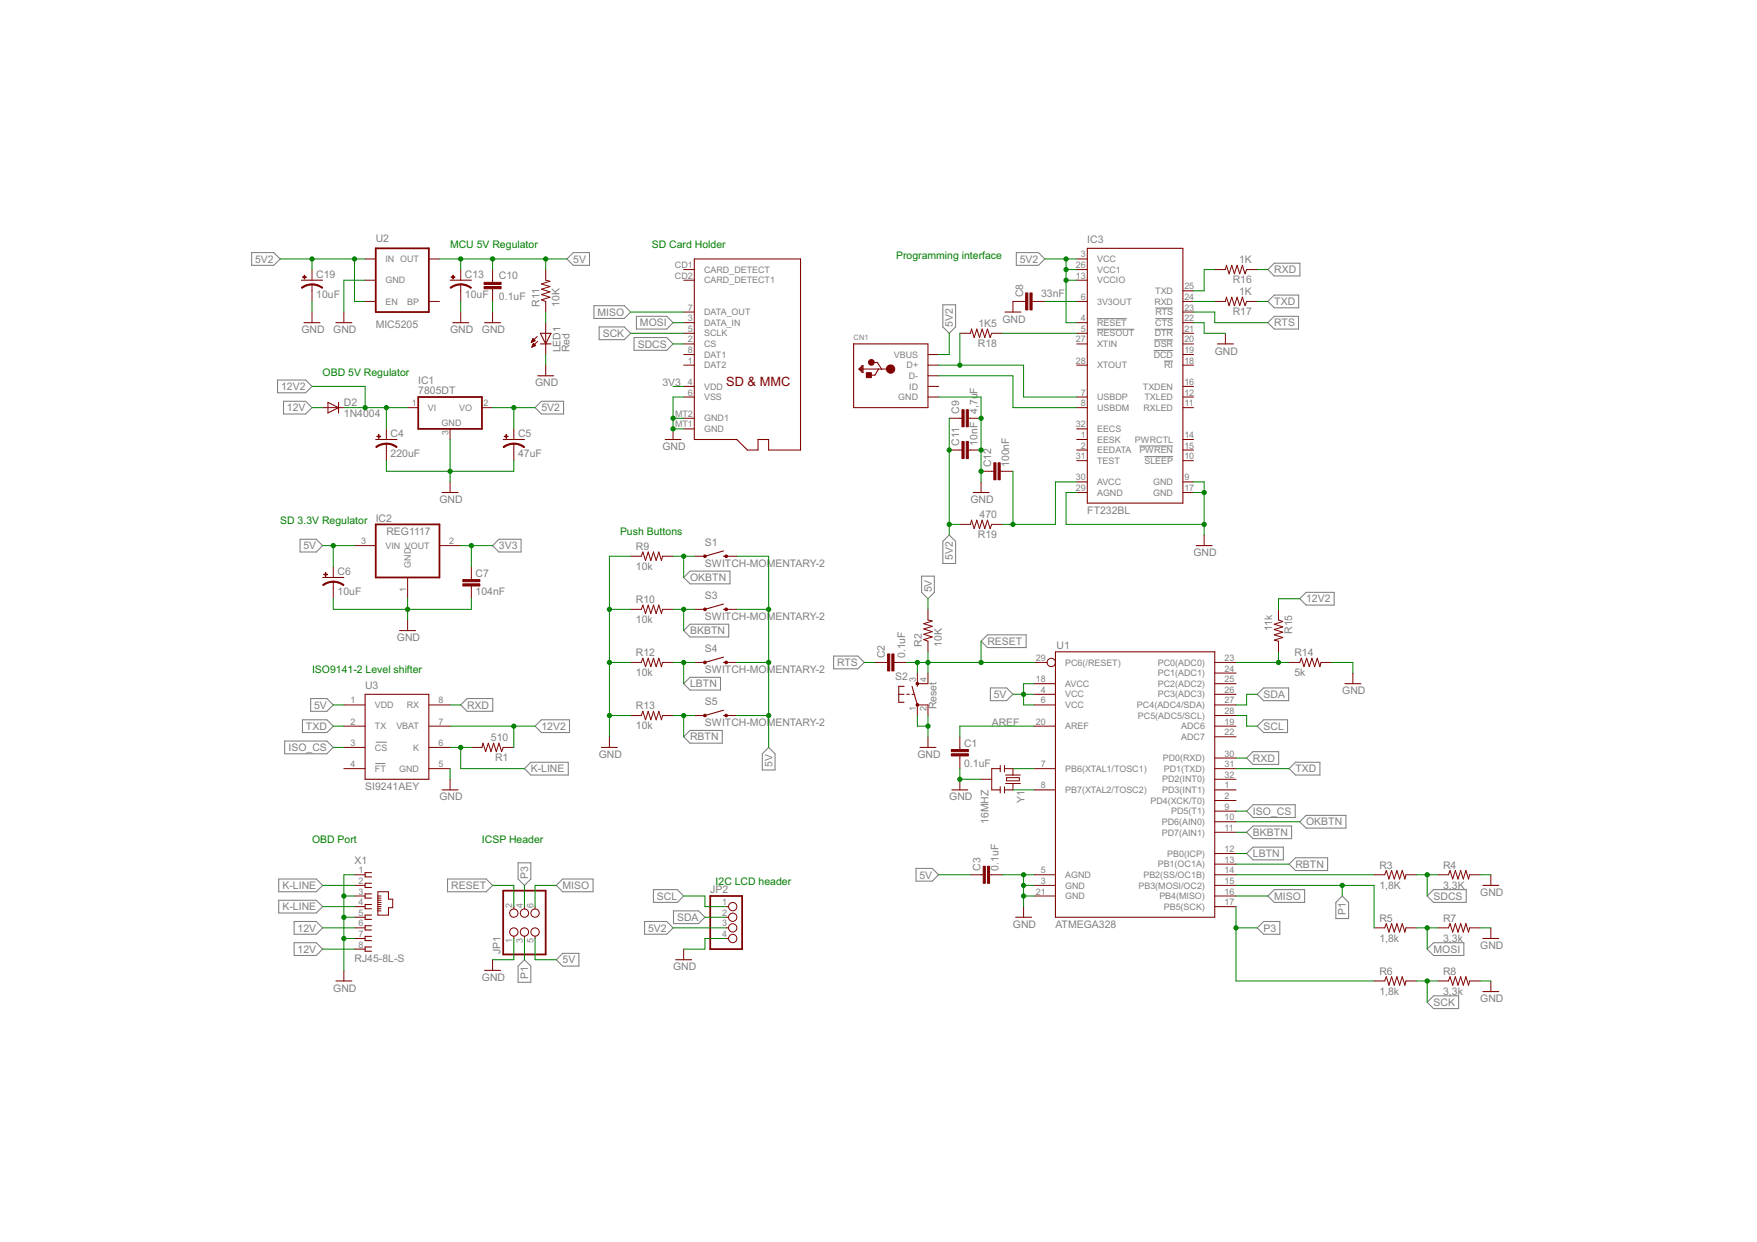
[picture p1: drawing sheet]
<svg xmlns="http://www.w3.org/2000/svg" width="420mm" height="297mm" viewBox="0 0 420 297" stroke-linecap="round" stroke-linejoin="round" font-family="sans-serif">
<g fill="none" stroke="#808080" stroke-width=".25">
<path d="M60.2 60.4h5.3l1.5 1.5-1.5 1.6h-5.3zM135.6 61.9l1.5-1.5h3.9v3.1h-3.9zM142 73.1h7.3l1.5 1.5-1.5 1.6h-7.3zM143.3 78.2h6l1.5 1.5-1.5 1.5h-6zM152.2 75.6h7.2l1.6 1.6-1.6 1.5h-7.2zM225.5 72.9h3v5.3l-1.5 1.5-1.5-1.5zM243 60.4h5.3l1.6 1.5-1.6 1.6h-5.3zM304.7 70.6h5.9v3h-5.9l-1.5-1.5zM304.7 62.9h6.2v3.1h-6.2l-1.5-1.5zM304.7 75.6h5.8v3.1h-5.8l-1.5-1.5zM66.4 90.9h6.7l1.5 1.5-1.5 1.5h-6.7zM67.8 96h5.3l1.5 1.5-1.5 1.5h-5.3z"/>
<path d="M128 97.5l1.5-1.5h5.3v3h-5.3zM151.6 80.7h7.8l1.6 1.6-1.6 1.5h-7.8zM71.8 129h3.8l1.6 1.5-1.6 1.5h-3.8zM117.8 130.5l1.5-1.5h5.3v3h-5.3zM165 136.6h9.6v3h-9.6l-1.5-1.5zM220.4 137.8h3v3.9l-1.5 1.5-1.5-1.5zM225.5 129.5l1.5-1.5 1.5 1.5v5.3h-3zM165 149.3h9.3v3h-9.3l-1.5-1.5zM199.3 156.9h5.8l1.6 1.5-1.6 1.6h-5.8zM236.1 151.8h9.3v3.1h-9.3l-1.5-1.5zM312.3 141.7h6.7v3h-6.7l-1.5-1.5zM68.1 177.2h10.1l1.5 1.6-1.5 1.5h-10.1z"/>
<path d="M72.3 172.1h5.9l1.5 1.6-1.5 1.5h-5.9zM74.3 167.1h3.9l1.5 1.5-1.5 1.5h-3.9zM89.9 177.5h2.5M110.2 168.6l1.5-1.5h6.1v3h-6.1zM128 173.7l1.5-1.6h6.7v3.1h-6.7zM165 162h7.3v3h-7.3l-1.5-1.5zM165 174.7h7.7v3h-7.7l-1.5-1.5zM236.8 164.5h3.9l1.5 1.6-1.5 1.5h-3.9zM300.7 173.7l1.5-1.6h5.7v3.1h-5.7zM300.7 166.1l1.5-1.6h6v3.1h-6zM89.8 182.6h2.2M126.9 182.3h9v3.1h-9l-1.5-1.6z"/>
<path d="M182.3 180.3l1.5-1.5 1.5 1.5v3.8h-3zM298.1 194l1.5-1.5h10.1v3h-10.1zM298.1 181.3l1.5-1.5h6.2v3h-6.2zM298.1 199.1l1.5-1.6h9.3v3.1h-9.3zM309.8 182.3h5.8v3.1h-5.8l-1.5-1.6zM312.3 195h9.6v3.1h-9.6l-1.5-1.6zM66.7 210.2h8.9l1.6 1.6-1.6 1.5h-8.9zM66.7 215.3h8.9l1.6 1.5-1.6 1.6h-8.9zM107 210.2h9.3l1.5 1.6-1.5 1.5h-9.3zM123.9 206.4h3v3.8l-1.5 1.6-1.5-1.6zM134.6 210.2h7.2v3.1h-7.2l-1.6-1.5zM156.3 212.8h5.7l1.5 1.5-1.5 1.5h-5.7z"/>
<path d="M161.1 217.8h5.9l1.6 1.6-1.6 1.5h-5.9zM219.1 207.7h3.8l1.6 1.5-1.6 1.5h-3.8zM298.1 204.1l1.5-1.5h7.3v3.1h-7.3zM304.7 212.8h7.3v3h-7.3l-1.5-1.5zM309.8 205.1h7.7v3.1h-7.7l-1.5-1.5zM321 214.3l1.5 1.5v3.9h-3.1v-3.9zM342.8 212.8h7.8v3h-7.8l-1.5-1.5zM70.3 225.5h5.3l1.6 1.5-1.6 1.5h-5.3zM70.3 220.4h5.3l1.6 1.5-1.6 1.5h-5.3zM123.9 231.1l1.5-1.6 1.5 1.6v3.8h-3zM134.6 228h3.8v3.1h-3.8l-1.6-1.6zM154.1 220.4h5.3l1.6 1.5-1.6 1.5h-5.3z"/>
<path d="M300.7 221.9l1.5-1.5h3.8v3h-3.8zM342.8 225.5h7.3v3h-7.3l-1.5-1.5zM342.8 238.2h6v3h-6l-1.5-1.5z"/>
</g>
<path d="M262.3 76.2h7.2M262.3 78.7h9M276.1 78.7h4.4M276.2 76.2h4.3M276.3 73.7h4.2M275.9 83.8h4.6M276 81.3h4.5M278.4 86.4h2.1M272.5 106.7h8M273.7 109.2h6.8" fill="none" stroke="#808080" stroke-width=".24"/>
<g fill="none" stroke="#800000" stroke-width=".24">
<path d="M74.6 64.5v2.5M74.6 68v4.1M74.6 74.6v2.6M82.2 74.6v2.6M87.3 61.9h2.6M87.3 67h2.6M87.3 72.1h2.6M102.6 61.9h2.5M102.6 72.1h2.5M110.2 64.5v2.5M110.2 68v4.1M110.2 74.6v2.6"/>
<path d="M117.8 64.5v3M117.8 69v3.1M117.8 74.6v2.6M130.5 64.5v2.5l1 .3-2 .6 2 .6-2 .7 2 .6-2 .6 2 .7-2 .6 1 .4v2.5M130.5 77.2v7.6M163.5 67h2.5M163.5 74.6h2.5M163.5 77.2h2.5M163.5 79.7h2.5M163.5 64.5h2.5M229.5 79.7h2.6l.2-1 .7 2 .6-2 .6 2 .7-2 .6 2 .6-2 .7 2 .4-1h2.5M245.3 72.1h-3.1v2.5"/>
<path d="M246.8 72.1h3.1M257.5 61.9h2.5M257.5 67h2.5M257.5 72.1h2.5M257.5 77.2h2.5M257.5 79.7h2.5M257.5 64.5h2.5M282.9 72.1h2.5M282.9 69.6h2.5M282.9 74.6h2.5M282.9 77.2h2.5M282.9 79.7h2.5"/>
<path d="M290.5 72.1h2.5l.3-1 .6 2 .7-2 .6 2 .6-2 .7 2 .6-2 .6 2 .4-1h2.6M290.5 64.5h2.5l.3-1 .6 2 .7-2 .6 2 .6-2 .7 2 .6-2 .6 2 .4-1h2.6M293 79.7v2.6M77.2 97.5h5M97.5 97.5h2.5M115.3 97.5h2.5M127.1 81.8h.1M127.1 81.7h.4M127.2 81.6h.5M127.2 81.4h.7M127.2 82.9h.2M127.3 82.8h.4"/>
<path d="M127.3 81.3h.5M127.3 81.2h.4M127.3 82.7h.7M127.4 81.1h.2M127.4 82.5h.6M127.4 81l.6 .5-.9 .4zM127.4 82.4h.5M127.5 82.3h.2M127.6 82.2h.1M127.6 82.1l-.4 .9M127.6 82.1l.5 .5-.9 .4M128.5 80.5l-1.4 1.4"/>
<path d="M128.6 81.6l-1.4 1.4M130.5 87.3v2.6M163.5 95h2.5M163.5 87.3h2.5M163.5 82.3h2.5M163.5 84.8h2.5M163.5 92.4h2.5M221.9 95h2.6M221.9 87.3h2.6M221.9 84.8h2.6M221.9 92.4h2.6M221.9 89.9h2.6"/>
<path d="M257.5 97.5h2.5M257.5 95h2.5M257.5 87.3h2.5M257.5 82.3h2.5M282.9 97.5h2.5M282.9 95h2.5M282.9 87.3h2.5M282.9 82.3h2.5M282.9 84.8h2.5M282.9 92.4h2.5M92.4 102.6v2.5M92.4 106.1v4.1"/>
<path d="M107.6 102.6v2.5M107.6 115.3v2.5M122.9 102.6v2.5M122.9 106.1v4.1M161 102.6v2.5M163.5 102.6h2.5M163.5 100h2.5M227 107.6h3M227 100h3M231.6 107.6h3M231.6 100h3M234.6 115.3v2.5"/>
<path d="M234.6 112.7h3.1M239.2 112.7h3M257.5 105.1h2.5M257.5 107.6h2.5M257.5 117.8h2.5M257.5 115.3h2.5M257.5 110.2h2.5M257.5 102.6h2.5M282.9 105.1h2.5M282.9 107.6h2.5M282.9 117.8h2.5M282.9 115.3h2.5"/>
<path d="M282.9 110.2h2.5M79.7 135.6v2.5M79.7 139.1v4.1M84.8 130.5h5.1M97.5 138.1v5.1M105.1 130.5h5.1M112.7 135.6v3M150.8 133h2.6l.3-1 .7 2 .6-2 .6 2 .7-2 .6 2 .6-2 .7 2 .2-1h2.6M166 133h2.6M173.7 133h2.5M229.5 125.4h2.6l.2-1 .7 2 .6-2 .6 2 .7-2 .6 2 .6-2 .7 2 .4-1h2.5M288 128v2.5"/>
<path d="M97.5 148.3v2.5M112.7 140.1v3.1M150.8 158.4h2.6l.3-1 .7 2 .6-2 .6 2 .7-2 .6 2 .6-2 .7 2 .2-1h2.6M150.8 145.7h2.6l.3-1 .7 2 .6-2 .6 2 .7-2 .6 2 .6-2 .7 2 .2-1h2.6M166 158.4h2.6M166 145.7h2.6M173.7 158.4h2.5M173.7 145.7h2.5M209.2 158.4h3.1M213.8 158.4h3M221.9 145.7v2.6l1 .2-2 .7 2 .6-2 .6 2 .7-2 .6 2 .6-2 .7 1 .4v2.5M247.3 158.4h3.1"/>
<path d="M290.5 158.4h5.1M305.7 145.7v2.6l1 .4-2 .6 2 .6-2 .7 2 .6-2 .6 2 .7-2 .6 1 .3v2.5M308.3 158.4h2.5l.4-1 .6 2 .7-2 .6 2 .6-2 .7 2 .6-2 .6 2 .3-1h2.5M82.2 168.6h5.1M82.2 173.7h5.1M82.2 178.8h5.1M102.6 168.6h5M102.6 173.7h5M102.6 178.8h5M112.7 178.8h2.6l.2-1.1 .6 2.1 .7-2.1 .6 2.1 .6-2.1 .7 2.1 .6-2.1 .7 2.1 .3-1h2.6M145.7 176.2v2.6M150.8 171.1h2.6l.3-1 .7 2 .6-2 .6 2 .7-2 .6 2 .6-2 .7 2 .2-1h2.6"/>
<path d="M166 171.1h2.6M173.7 171.1h2.5M214.9 166.1h1.3M216.8 166.1h.7M218.1 166.1h.6M219.4 161v2.5h2.5v-2.5M219.4 171.1v-2.5h2.5v2.5M221.9 176.2v2.6M229.5 176.2v3.1M247.3 166.1h5.1M247.3 163.5h5.1M247.3 168.6h5.1"/>
<path d="M247.3 173.7h5.1M290.5 166.1h5.1M290.5 163.5h5.1M290.5 168.6h5.1M290.5 173.7h5.1M290.5 176.2h5.1M290.5 171.1h5.1M290.5 161h5.1M323.5 161v2.5M82.2 183.8h5.1M102.6 183.8h5M107.6 186.4v2.5"/>
<path d="M229.5 180.8v3M229.5 186.4v2.5M234.6 186.4h2.6M239.2 183.8h-2v5.1h2M239.2 183.1v1.5M239.2 188.2v1.5M240.2 183.8h2v1.6M240.2 183.1v1.5M240.2 188.2v1.5M240.5 187.4h3.5M240.5 185.4h3.5M240.7 186h3.1v.8h-3.1z"/>
<path d="M242.2 187.4v1.5h-2M247.3 188.9h5.1M247.3 183.8h5.1M290.5 188.9h5.1M290.5 183.8h5.1M290.5 199.1h5.1M290.5 196.5h5.1M290.5 194h5.1M290.5 191.5h5.1M290.5 186.4h5.1M290.5 181.3h5.1M84.8 209.2h2.5"/>
<path d="M84.8 216.8h2.5M84.8 211.8h2.5M84.8 214.3h2.5M84.8 219.4h2.5M90.4 216.8h.7M90.4 214.3h.7M90.4 213.3h2.5v1.8h1v2h-1v1.8h-2.5zM90.4 214.8h.7M90.4 215.3h.7M90.4 215.8h.7M90.4 216.3h.7M90.4 217.3h.7"/>
<path d="M90.4 217.8h.7M122.9 216.8v.6M125.4 216.8v.6M128 216.8v.6M173.7 216.8h.5M173.7 219.4h.5M232.1 209.2h3M236.6 209.2h3.1M244.8 216.8v2.6M247.3 209.2h5.1M247.3 211.8h5.1M247.3 214.3h5.1"/>
<path d="M290.5 209.2h5.1M290.5 216.8h5.1M290.5 211.8h5.1M290.5 214.3h5.1M290.5 206.7h5.1M290.5 204.1h5.1M328.6 209.2h2.5l.4-1 .6 2 .7-2 .6 2 .7-2 .6 2 .6-2 .7 2 .2-1h2.6M343.8 209.2h2.6l.4-1 .6 2 .6-2 .7 2 .6-2 .6 2 .6-2 .7 2 .2-1h2.6M356.5 209.2v2.6M82.2 232.1v2.5M84.8 221.9h2.5M84.8 224.5h2.5"/>
<path d="M84.8 227h2.5M117.8 229.5v2.6M122.9 223.9v.6M125.4 223.9v.6M128 223.9v.6M163.5 227v2.5M173.7 221.9h.5M173.7 224.5h.5M328.6 221.9h2.5l.4-1 .6 2 .7-2 .6 2 .7-2 .6 2 .6-2 .7 2 .2-1h2.6M328.6 234.6h2.5l.4-1 .6 2 .7-2 .6 2 .7-2 .6 2 .6-2 .7 2 .2-1h2.6M343.8 221.9h2.6l.4-1 .6 2 .6-2 .7 2 .6-2 .6 2 .6-2 .7 2 .2-1h2.6M343.8 234.6h2.6l.4-1 .6 2 .6-2 .7 2 .6-2 .6 2 .6-2 .7 2 .2-1h2.6"/>
<path d="M356.5 221.9v2.6M356.5 234.6v2.6"/>
<circle cx="251.4" cy="158.4" r=".99"/>
<circle cx="122.9" cy="218.4" r=".99"/>
<circle cx="125.4" cy="218.4" r=".99"/>
<circle cx="128" cy="218.4" r=".99"/>
<circle cx="175.2" cy="216.8" r=".99"/>
<circle cx="175.2" cy="219.4" r=".99"/>
<circle cx="122.9" cy="222.9" r=".99"/>
<circle cx="125.4" cy="222.9" r=".99"/>
<circle cx="128" cy="222.9" r=".99"/>
<circle cx="175.2" cy="224.5" r=".99"/>
<circle cx="175.2" cy="221.9" r=".99"/>
</g>
<g fill="#800000" stroke="#800000" stroke-width=".24">
<path d="M115.8 68.5h4v.5h-4z"/>
<path d="M115.8 67.5h4v.5h-4z"/>
<path d="M107.9 66.2h.9v.1h-.9z"/>
<path d="M108.3 65.8h.1v.9h-.1z"/>
<path d="M235.1 207.2h.5v4h-.5z"/>
<path d="M236.1 207.2h.5v4h-.5z"/>
<path d="M227.5 179.3h4.1v.5h-4.1z"/>
<path d="M227.5 180.3h4.1v.5h-4.1z"/>
<path d="M72.4 66.2h.9v.1h-.9z"/>
<path d="M72.7 65.8h.2v.9h-.2z"/>
<path d="M212.3 156.4h.5v4.1h-.5z"/>
<path d="M213.3 156.4h.5v4.1h-.5z"/>
<path d="M90.1 104.3h.9v.1h-.9z"/>
<path d="M90.5 103.9h.1v.9h-.1z"/>
<path d="M120.6 104.3h.9v.1h-.9z"/>
<path d="M121 103.9h.1v.9h-.1z"/>
<path d="M77.4 137.3h.9v.2h-.9z"/>
<path d="M77.8 136.9h.1v.9h-.1z"/>
<path d="M110.7 138.6h4v.5h-4z"/>
<path d="M110.7 139.6h4v.5h-4z"/>
<path d="M207.2 89.1h1.2v1.2h-1.2z"/>
<path d="M245.3 70.1h.5v4h-.5z"/>
<path d="M246.3 70.1h.5v4h-.5z"/>
<path d="M230 98h.5v4.1h-.5z"/>
<path d="M231.1 98h.5v4.1h-.5z"/>
<path d="M230 105.6h.5v4.1h-.5z"/>
<path d="M231.1 105.6h.5v4.1h-.5z"/>
<path d="M237.7 110.7h.5v4h-.5z"/>
<path d="M238.7 110.7h.5v4h-.5z"/>
</g>
<g fill="none" stroke="#800000" stroke-width=".25">
<path d="M260 59.4h22.9v60.9h-22.9zM72.1 67h5.1M72.7 77.2h3.8M80.3 77.2h3.8M107.6 67h5.1M108.3 77.2h3.8M115.9 77.2h3.8M129.2 79.7h2.6l-1.3 2.6zM166 61.9h25.4v45.7h-7.6v-2.5h-2.5v2.5h-2.6l-2.5-2.5h-10.2zM240.3 74.6h3.8M78.4 96.2l2.6 1.3-2.6 1.3zM81 96.2v2.6"/>
<path d="M128.6 89.9h3.8M129.2 82.3h2.6M204.1 82.3h17.8v15.2h-17.8v-15.2M205.6 88.3l.4-.4v.8l-.2-.4M206.2 87.5h.2v1.6h-.2l-.8-.8zM206.2 87.5v1.4M206.4 88.3h6.6M208.8 86.7h1l1 1.6M210.1 88.3l-.9 1.4h-1.2M291.1 82.3h3.8M89.9 105.1h5M105.7 117.8h3.8"/>
<path d="M120.3 105.1h5.1M159.1 105.1h3.8M232.7 117.8h3.8M77.2 138.1h5M173 133h.7M173 131.8l-4.4 1.2M286 130.5h3.9M95.6 150.8h3.8M173 145.7h.7M173 144.5l-4.4 1.2M173 158.4h.7M173 157.2l-4.4 1.2"/>
<path d="M252.4 155.9h38.1v63.5h-38.1zM87.3 166.1h15.3v20.3h-15.3zM143.8 178.8h3.8M173 171.1h.7M173 169.9l-4.4 1.2M216.2 164.1h-1.3v3.9h1.3M218.1 164.1l1.3 4.5M219.4 163.5v.6M220 178.8h3.8M321.6 163.5h3.8M105.7 188.9h3.8M227.6 188.9h3.8"/>
<path d="M88.8 208.7h-1.5v1h1.5M88.8 211.2h-1.5v1.1h1.5M88.8 213.8h-1.5v1h1.5M88.8 216.3h-1.5v1h1.5M88.8 218.9h-1.5v1h1.5M242.9 219.4h3.8M354.6 211.8h3.8M80.3 234.6h3.8M88.8 221.4h-1.5v1h1.5M88.8 223.9h-1.5v1.1h1.5M88.8 226.5h-1.5v1h1.5M115.9 232.1h3.8"/>
<path d="M161.6 229.5h3.8M354.6 224.5h3.8M354.6 237.2h3.8"/>
</g>
<g fill="#800000" stroke="#800000" stroke-width=".24">
<path d="M110.2 67.9l1.3 .2 1.2 .7-.1 .2-1.4-.7-1-.2z" fill-rule="evenodd"/>
<path d="M107.6 68.8l1.2-.7 1.4-.2v.3l-1 .1-1.4 .7z" fill-rule="evenodd"/>
<path d="M74.6 67.9l1.4 .2 1.2 .7-.2 .2-.9-.5-1.5-.4z" fill-rule="evenodd"/>
<path d="M72.1 68.8l1.2-.7 1.3-.2v.3l-1 .1-1.4 .7z" fill-rule="evenodd"/>
<path d="M92.4 106l1.3 .2 1.3 .6-.2 .3-.9-.6-1.5-.3z" fill-rule="evenodd"/>
<path d="M89.9 106.8l1.1-.6 1.4-.2v.2l-1 .2-1.4 .7z" fill-rule="evenodd"/>
<path d="M122.9 106l1.3 .2 1.2 .6-.1 .3-1.4-.7-1-.2z" fill-rule="evenodd"/>
<path d="M120.3 106.8l1.2-.6 1.4-.2v.2l-1 .2-1.4 .7z" fill-rule="evenodd"/>
<path d="M79.7 139l1.3 .2 1.3 .7-.2 .2-.9-.5-1.5-.4z" fill-rule="evenodd"/>
<path d="M77.2 139.9l1.1-.7 1.4-.2v.3l-1 .1-1.4 .7z" fill-rule="evenodd"/>
<circle cx="219.4" cy="168.6" r=".33"/>
<circle cx="219.4" cy="163.5" r=".33"/>
<circle cx="168.6" cy="133" r=".32"/>
<circle cx="173.7" cy="133" r=".32"/>
<circle cx="168.6" cy="145.7" r=".33"/>
<circle cx="173.7" cy="145.7" r=".33"/>
<circle cx="168.6" cy="158.4" r=".33"/>
<circle cx="173.7" cy="158.4" r=".33"/>
<circle cx="168.6" cy="171.1" r=".33"/>
<circle cx="173.7" cy="171.1" r=".33"/>
<circle cx="213" cy="88.3" r="1"/>
<circle cx="208.4" cy="86.7" r=".7"/>
</g>
<path d="M89.9 59.4h12.7v15.2h-12.7zM100 95h15.3v7.6h-15.3zM89.9 125.4h15.2v12.7h-15.2zM120.3 213h10.2v15.3h-10.2zM169.8 214.3h7.7v12.7h-7.7z" fill="none" stroke="#800000" stroke-width=".42"/>
<g fill="none" stroke="#008000" stroke-width=".24">
<path d="M67 61.9h20.3M74.6 61.9v2.6M74.6 72.1v2.5M84.8 61.9v10.2h2.5M87.3 67h-5.1v7.6M105.1 61.9h30.5M110.2 61.9v2.6M110.2 72.1v2.5M117.8 61.9v2.6M117.8 72.1v2.5M130.5 61.9v2.6M130.5 74.6v2.6"/>
<path d="M150.8 79.7h12.7M150.8 74.6h12.7M161 77.2h2.5M227 79.7v5.1h-2.5M229.5 79.7v7.6M239.7 79.7h17.8M249.9 72.1h7.6M249.9 61.9h7.6M254.9 67h2.6M254.9 61.9v15.3h2.6M254.9 64.5h2.6M285.4 77.2h2.6v2.5h5"/>
<path d="M285.4 74.6h5.1v2.6h12.7M285.4 72.1h5.1M290.5 64.5h-2.5v5.1h-2.6M300.7 72.1h2.5M300.7 64.5h2.5M74.6 97.5h2.6M74.6 92.4h12.7v5.1M82.2 97.5h15.3M92.4 97.5v5.1M117.8 97.5h10.2M122.9 97.5v5.1M130.5 84.8v2.5"/>
<path d="M161 92.4h2.5M161 82.3h2.5M163.5 95h-2.5v7.6h2.5M224.5 87.3h20.3v7.7h12.7M224.5 95h10.1v20.3M224.5 89.9h17.7v7.6h15.3M92.4 110.2v2.5h30.5v-2.5M107.6 105.1v10.2M161 100h2.5M227 100v28M242.2 112.7v12.7M257.5 117.8h-2.6v7.6h33.1"/>
<path d="M257.5 115.3h-5.1v10.1h-12.7M285.4 115.3h2.6v12.7M285.4 117.8h2.6M77.2 130.5h7.6M79.7 130.5v5.1M110.2 130.5h7.6M112.7 130.5v5.1M150.8 133h-5.1v43.2M161 133h5M163.5 133v5.1M176.2 133h7.6v45.8M227 125.4h2.5"/>
<path d="M79.7 143.2v2.5h33v-2.5M97.5 143.2v5.1M145.7 145.7h5.1M145.7 158.4h5.1M161 145.7h5M161 158.4h5M163.5 145.7v5.1M163.5 158.4v5.1M176.2 145.7h7.6M176.2 158.4h7.6M206.7 158.4h2.5M216.8 158.4h30.5"/>
<path d="M219.4 158.4v2.6M221.9 143.2v2.5M221.9 155.9v5.1M234.6 153.4v5M295.6 158.4h12.7M305.7 155.9v2.5M310.8 143.2h-5.1v2.5M318.4 158.4h5.1v2.6M79.7 173.7h2.5M79.7 168.6h2.5M79.7 178.8h2.5M107.6 173.7h20.4"/>
<path d="M107.6 168.6h2.6M107.6 178.8h5.1M110.2 178.8v5h15.2M122.9 173.7v5.1M145.7 171.1h5.1M161 171.1h5M163.5 171.1v5.1M176.2 171.1h7.6M219.4 171.1v2.6h2.5M221.9 171.1v5.1M242.2 166.1h5.1M247.3 173.7h-17.8v2.5"/>
<path d="M247.3 163.5h-2.5v5.1h2.5M295.6 171.1h2.5v2.6h2.6M300.7 166.1h-2.6v2.5h-2.5M107.6 183.8v2.6M229.5 183.8v2.6h5.1M242.2 183.8h5.1M242.2 188.9h5.1M295.6 183.8h12.7M295.6 181.3h2.5M295.6 196.5h15.2M295.6 199.1h2.5M295.6 194h2.5"/>
<path d="M77.2 211.8h7.6M77.2 216.8h7.6M82.2 214.3h2.6M82.2 219.4h2.6M84.8 209.2h-2.6v22.9M117.8 211.8h5.1v5M125.4 211.8v5M133 211.8h-5v5M163.5 214.3h5.1v2.5h5.1M168.6 219.4h5.1M224.5 209.2h7.6M239.7 209.2h7.6"/>
<path d="M244.8 209.2v7.6M244.8 211.8h2.5M244.8 214.3h2.5M295.6 209.2h33M295.6 211.8h33v10.1M295.6 214.3h7.6M295.6 216.8v17.8h33M295.6 204.1h2.5M295.6 206.7h12.7M321 211.8v2.5M338.8 209.2h5M341.3 209.2v5.1"/>
<path d="M354 209.2h2.5M77.2 221.9h7.6M77.2 227h7.6M82.2 224.5h2.6M122.9 224.5v5h-5.1M125.4 224.5v5M128 224.5v5h5M161 221.9h12.7M173.7 224.5h-5.1v2.5h-5.1M295.6 221.9h5.1M338.8 221.9h5M338.8 234.6h5"/>
<path d="M341.3 221.9v5.1M341.3 234.6v5.1M354 221.9h2.5M354 234.6h2.5"/>
</g>
<g fill="#008000" stroke="#008000" stroke-width=".24">
<circle cx="221.9" cy="173.7" r=".51"/>
<circle cx="229.5" cy="186.4" r=".51"/>
<circle cx="244.8" cy="211.8" r=".51"/>
<circle cx="244.8" cy="214.3" r=".51"/>
<circle cx="244.8" cy="209.2" r=".51"/>
<circle cx="107.6" cy="112.7" r=".51"/>
<circle cx="97.5" cy="145.7" r=".51"/>
<circle cx="82.2" cy="214.3" r=".51"/>
<circle cx="82.2" cy="219.4" r=".51"/>
<circle cx="82.2" cy="224.5" r=".51"/>
<circle cx="145.7" cy="171.1" r=".51"/>
<circle cx="145.7" cy="158.4" r=".51"/>
<circle cx="145.7" cy="145.7" r=".51"/>
<circle cx="288" cy="117.8" r=".51"/>
<circle cx="288" cy="125.4" r=".51"/>
<circle cx="234.6" cy="100" r=".51"/>
<circle cx="234.6" cy="107.6" r=".51"/>
<circle cx="234.6" cy="112.7" r=".51"/>
<circle cx="161" cy="102.6" r=".51"/>
<circle cx="161" cy="100" r=".51"/>
<circle cx="221.9" cy="158.4" r=".51"/>
<circle cx="219.4" cy="158.4" r=".51"/>
<circle cx="234.6" cy="158.4" r=".51"/>
<circle cx="110.2" cy="178.8" r=".51"/>
<circle cx="92.4" cy="97.5" r=".51"/>
<circle cx="87.3" cy="97.5" r=".51"/>
<circle cx="122.9" cy="173.7" r=".51"/>
<circle cx="130.5" cy="61.9" r=".51"/>
<circle cx="117.8" cy="61.9" r=".51"/>
<circle cx="110.2" cy="61.9" r=".51"/>
<circle cx="79.7" cy="130.5" r=".51"/>
<circle cx="183.8" cy="171.1" r=".51"/>
<circle cx="183.8" cy="158.4" r=".51"/>
<circle cx="183.8" cy="145.7" r=".51"/>
<circle cx="244.8" cy="166.1" r=".51"/>
<circle cx="122.9" cy="97.5" r=".51"/>
<circle cx="84.8" cy="61.9" r=".51"/>
<circle cx="74.6" cy="61.9" r=".51"/>
<circle cx="254.9" cy="61.9" r=".51"/>
<circle cx="254.9" cy="64.5" r=".51"/>
<circle cx="254.9" cy="67" r=".51"/>
<circle cx="227" cy="107.6" r=".51"/>
<circle cx="227" cy="125.4" r=".51"/>
<circle cx="112.7" cy="130.5" r=".51"/>
<circle cx="341.3" cy="209.2" r=".51"/>
<circle cx="341.3" cy="221.9" r=".51"/>
<circle cx="341.3" cy="234.6" r=".51"/>
<circle cx="163.5" cy="133" r=".51"/>
<circle cx="163.5" cy="145.7" r=".51"/>
<circle cx="163.5" cy="158.4" r=".51"/>
<circle cx="163.5" cy="171.1" r=".51"/>
<circle cx="305.7" cy="158.4" r=".51"/>
<circle cx="229.5" cy="87.3" r=".51"/>
<circle cx="242.2" cy="125.4" r=".51"/>
<circle cx="295.6" cy="221.9" r=".51"/>
<circle cx="321" cy="211.8" r=".51"/>
</g>
<text font-size="3.4" fill="#800000" x="173.7" y="92.4">SD &amp; MMC</text>
<g font-size="2.8" fill="#808080">
<text x="89.8" y="57.9">U2</text>
<text x="260" y="58.1">IC3</text>
<text x="61" y="62.8">5V2</text>
<text x="137.1" y="62.8">5V</text>
<text x="243.9" y="62.8">5V2</text>
<text x="296.3" y="62.9">1K</text>
<text x="304.7" y="65.4">RXD</text>
<text x="75.6" y="71.2">10uF</text>
<text x="75.6" y="66.4">C19</text>
<text x="111.2" y="71.2">10uF</text>
<text x="111.2" y="66.4">C13</text>
<text x="119.3" y="71.7">0.1uF</text>
<text x="119.3" y="66.6">C10</text>
<text x="244.6" y="71.1" transform="rotate(-90 244.6 71.1)">C8</text>
<text x="249" y="71.1">33nF</text>
<text x="294.8" y="67.7">R16</text>
<text x="296.3" y="70.6">1K</text>
<text x="129" y="73.4" transform="rotate(-90 129 73.4)">R11</text>
<text x="133.8" y="73.4" transform="rotate(-90 133.8 73.4)">10K</text>
<text x="142.9" y="75.5">MISO</text>
<text x="239.7" y="77.2">GND</text>
<text x="294.8" y="75.4">R17</text>
<text x="304.7" y="73">TXD</text>
<text x="72.1" y="79.7">GND</text>
<text x="79.7" y="79.7">GND</text>
<text x="89.8" y="78.4">MIC5205</text>
<text x="107.6" y="79.7">GND</text>
<text x="115.2" y="79.7">GND</text>
<text x="144.1" y="80.6">SCK</text>
<text x="152.5" y="83.1">SDCS</text>
<text x="153" y="78.1">MOSI</text>
<text x="227.9" y="78.2" transform="rotate(-90 227.9 78.2)">5V2</text>
<text x="233.8" y="83">R18</text>
<text x="234" y="78.2">1K5</text>
<text x="304.7" y="78.1">RTS</text>
<text x="134" y="84.3" transform="rotate(-90 134 84.3)">LED1</text>
<text x="136.2" y="84.3" transform="rotate(-90 136.2 84.3)">Red</text>
<text x="290.5" y="84.8">GND</text>
<text x="67.2" y="93.3">12V2</text>
<text x="100" y="94.3">7805DT</text>
<text x="100" y="91.8">IC1</text>
<text x="127.9" y="92.4">GND</text>
<text x="158.4" y="92.4">3V3</text>
<text x="233.7" y="94.1" transform="rotate(-90 233.7 94.1)">F</text>
<text x="68.6" y="98.4">12V</text>
<text x="82.2" y="99.8">1N4004</text>
<text x="82.2" y="97">D2</text>
<text x="129.5" y="98.4">5V2</text>
<text x="229.4" y="99" transform="rotate(-90 229.4 99)">C9</text>
<text x="233.7" y="99" transform="rotate(-90 233.7 99)">4,7u</text>
<text x="93.4" y="104.5">C4</text>
<text x="123.9" y="104.5">C5</text>
<text x="158.4" y="107.6">GND</text>
<text x="229.4" y="106.6" transform="rotate(-90 229.4 106.6)">C11</text>
<text x="233.7" y="106.6" transform="rotate(-90 233.7 106.6)">10nF</text>
<text x="93.4" y="109.3">220uF</text>
<text x="123.9" y="109.3">47uF</text>
<text x="237" y="111.7" transform="rotate(-90 237 111.7)">C12</text>
<text x="241.3" y="111.7" transform="rotate(-90 241.3 111.7)">100nF</text>
<text x="105.1" y="120.3">GND</text>
<text x="232.1" y="120.3">GND</text>
<text x="234.2" y="123.9">470</text>
<text x="260" y="122.9">FT232BL</text>
<text x="72.6" y="131.4">5V</text>
<text x="92.4" y="128">REG1117</text>
<text x="119.3" y="131.4">3V3</text>
<text x="152.1" y="131.5">R9</text>
<text x="168.6" y="130.5">S1</text>
<text x="233.8" y="128.7">R19</text>
<text x="80.7" y="137.5">C6</text>
<text x="113.7" y="138">C7</text>
<text x="152.1" y="136.3">10k</text>
<text x="168.6" y="135.6">SWITCH-MOMENTARY-2</text>
<text x="227.9" y="133.9" transform="rotate(-90 227.9 133.9)">5V2</text>
<text x="285.4" y="133">GND</text>
<text x="80.7" y="142.3">10uF</text>
<text x="113.7" y="142.3">104nF</text>
<text x="165" y="139">OKBTN</text>
<text x="168.6" y="143.2">S3</text>
<text x="222.8" y="141.7" transform="rotate(-90 222.8 141.7)">5V</text>
<text x="152.1" y="149">10k</text>
<text x="152.1" y="144.2">R10</text>
<text x="168.6" y="148.3">SWITCH-MOMENTARY-2</text>
<text x="312.3" y="144.1">12V2</text>
<text x="94.9" y="153.4">GND</text>
<text x="165" y="151.7">BKBTN</text>
<text x="168.6" y="155.9">S4</text>
<text x="220.4" y="154.6" transform="rotate(-90 220.4 154.6)">R2</text>
<text x="225.2" y="154.6" transform="rotate(-90 225.2 154.6)">10K</text>
<text x="236.1" y="154.2">RESET</text>
<text x="252.6" y="155.1">U1</text>
<text x="304.2" y="150.9" transform="rotate(-90 304.2 150.9)">11k</text>
<text x="309" y="151.6" transform="rotate(-90 309 151.6)">R15</text>
<text x="152.1" y="161.7">10k</text>
<text x="152.1" y="156.9">R12</text>
<text x="168.6" y="161">SWITCH-MOMENTARY-2</text>
<text x="200.2" y="159.3">RTS</text>
<text x="211.6" y="157.4" transform="rotate(-90 211.6 157.4)">C2</text>
<text x="216.5" y="157.4" transform="rotate(-90 216.5 157.4)">0.1uF</text>
<text x="309.5" y="161.7">5k</text>
<text x="309.5" y="156.9">R14</text>
<text x="87.3" y="164.8">U3</text>
<text x="165" y="164.4">LBTN</text>
<text x="214" y="162.7">S2</text>
<text x="237.6" y="166.9">5V</text>
<text x="302.2" y="166.9">SDA</text>
<text x="321" y="166">GND</text>
<text x="75.1" y="169.5">5V</text>
<text x="111.7" y="169.5">RXD</text>
<text x="152.1" y="169.6">R13</text>
<text x="168.6" y="173.7">SWITCH-MOMENTARY-2</text>
<text x="168.6" y="168.6">S5</text>
<text x="223.9" y="169.6" transform="rotate(-90 223.9 169.6)">Reset</text>
<text x="237.2" y="173.7">AREF</text>
<text x="69" y="179.6">ISO_CS</text>
<text x="73.2" y="174.6">TXD</text>
<text x="117.4" y="177.2">510</text>
<text x="129.5" y="174.6">12V2</text>
<text x="152.1" y="174.4">10k</text>
<text x="165" y="177.1">RBTN</text>
<text x="230.6" y="178.6">C1</text>
<text x="302.2" y="174.6">SCL</text>
<text x="118.4" y="182">R1</text>
<text x="126.9" y="184.7">K-LINE</text>
<text x="143.2" y="181.3">GND</text>
<text x="184.7" y="183.3" transform="rotate(-90 184.7 183.3)">5V</text>
<text x="219.4" y="181.3">GND</text>
<text x="230.6" y="183.4">0.1uF</text>
<text x="299.6" y="182.2">RXD</text>
<text x="309.8" y="184.7">TXD</text>
<text x="87.3" y="188.9">SI9241AEY</text>
<text x="105.1" y="191.4">GND</text>
<text x="227" y="191.4">GND</text>
<text x="245" y="191.9" transform="rotate(-90 245 191.9)">Y1</text>
<text x="236.4" y="197.1" transform="rotate(-90 236.4 197.1)">16MHZ</text>
<text x="299.6" y="194.9">ISO_CS</text>
<text x="312.3" y="197.4">OKBTN</text>
<text x="299.6" y="200">BKBTN</text>
<text x="84.8" y="206.7">X1</text>
<text x="234.5" y="208.2" transform="rotate(-90 234.5 208.2)">C3</text>
<text x="238.8" y="208.2" transform="rotate(-90 238.8 208.2)">0.1uF</text>
<text x="299.6" y="205">LBTN</text>
<text x="309.8" y="207.6">RBTN</text>
<text x="329.9" y="207.7">R3</text>
<text x="345.1" y="207.7">R4</text>
<text x="67.6" y="212.6">K-LINE</text>
<text x="107.9" y="212.6">RESET</text>
<text x="126.3" y="210.2" transform="rotate(-90 126.3 210.2)">P3</text>
<text x="134.5" y="212.6">MISO</text>
<text x="157.1" y="215.2">SCL</text>
<text x="169.9" y="213.7">JP2</text>
<text x="219.9" y="210.1">5V</text>
<text x="304.7" y="215.2">MISO</text>
<text x="329.9" y="212.5">1,8K</text>
<text x="342.8" y="215.2">SDCS</text>
<text x="345.1" y="212.5">3,3K</text>
<text x="354" y="214.3">GND</text>
<text x="67.6" y="217.7">K-LINE</text>
<text x="161.9" y="220.3">SDA</text>
<text x="242.2" y="221.9">GND</text>
<text x="252.4" y="221.9">ATMEGA328</text>
<text x="321.9" y="218.9" transform="rotate(-90 321.9 218.9)">P1</text>
<text x="329.9" y="220.4">R5</text>
<text x="345.1" y="220.4">R7</text>
<text x="71.2" y="227.9">12V</text>
<text x="71.2" y="222.8">12V</text>
<text x="155" y="222.8">5V2</text>
<text x="302.2" y="222.8">P3</text>
<text x="329.9" y="225.2">1,8k</text>
<text x="342.8" y="227.9">MOSI</text>
<text x="345.1" y="225.2">3,3k</text>
<text x="354" y="227">GND</text>
<text x="84.8" y="230">RJ45-8L-S</text>
<text x="119.7" y="228.3" transform="rotate(-90 119.7 228.3)">JP1</text>
<text x="134.5" y="230.4">5V</text>
<text x="161" y="232.1">GND</text>
<text x="329.9" y="233.1">R6</text>
<text x="345.1" y="233.1">R8</text>
<text x="79.7" y="237.2">GND</text>
<text x="115.2" y="234.6">GND</text>
<text x="126.3" y="234.1" transform="rotate(-90 126.3 234.1)">P1</text>
<text x="329.9" y="237.9">1,8k</text>
<text x="345.1" y="237.9">3,3k</text>
<text x="354" y="239.7">GND</text>
<text x="342.8" y="240.6">SCK</text>
</g>
<g font-size="2.8" fill="#008000">
<text x="107.6" y="59.4">MCU 5V Regulator</text>
<text x="155.9" y="59.4">SD Card Holder</text>
<text x="214.3" y="61.9">Programming interface</text>
<text x="77.2" y="89.9">OBD 5V Regulator</text>
<text x="67" y="125.4">SD 3.3V Regulator IC2</text>
<text x="148.3" y="128">Push Buttons</text>
<text x="74.6" y="161">ISO9141-2 Level shifter</text>
<text x="74.6" y="201.6">OBD Port</text>
<text x="115.2" y="201.6">ICSP Header</text>
<text x="171.1" y="211.8">I2C LCD header</text>
</g>
<g font-size="2.4" fill="#808080">
<text x="92.2" y="62.7">IN OUT</text>
<text x="161.4" y="64.1">CD1</text>
<text x="168.4" y="65.2">CARD_DETECT</text>
<text x="257.3" y="64.1">26</text>
<text x="258.5" y="61.6">3</text>
<text x="262.3" y="62.7">VCC</text>
<text x="262.3" y="65.2">VCC1</text>
<text x="92.2" y="67.8">GND</text>
<text x="161.4" y="66.7">CD2</text>
<text x="168.4" y="67.8">CARD_DETECT1</text>
<text x="257.3" y="66.7">13</text>
<text x="258.5" y="71.7">6</text>
<text x="262.3" y="67.8">VCCIO</text>
<text x="276.3" y="70.3">TXD</text>
<text x="283.2" y="69.2">25</text>
<text x="283.2" y="71.7">24</text>
<text x="92.2" y="72.9">EN</text>
<text x="97.4" y="72.9">BP</text>
<text x="164.5" y="76.8">3</text>
<text x="164.5" y="74.3">7</text>
<text x="168.4" y="77.9">DATA_IN</text>
<text x="168.4" y="75.4">DATA_OUT</text>
<text x="258.5" y="76.8">4</text>
<text x="262.3" y="72.9">3V3OUT</text>
<text x="262.3" y="77.9">RESET</text>
<text x="276" y="72.9">RXD</text>
<text x="276.3" y="77.9">CTS</text>
<text x="276.3" y="75.4">RTS</text>
<text x="283.2" y="74.3">23</text>
<text x="283.2" y="76.8">22</text>
<text x="164.5" y="81.9">2</text>
<text x="164.5" y="79.4">5</text>
<text x="168.4" y="83">CS</text>
<text x="168.4" y="80.5">SCLK</text>
<text x="257.3" y="81.9">27</text>
<text x="258.5" y="79.4">5</text>
<text x="262.3" y="83">XTIN</text>
<text x="262.3" y="80.5">RESOUT</text>
<text x="276" y="83">DSR</text>
<text x="276.1" y="80.5">DTR</text>
<text x="283.2" y="79.4">21</text>
<text x="283.2" y="81.9">20</text>
<text x="164.5" y="84.4">8</text>
<text x="164.5" y="87">1</text>
<text x="168.4" y="85.5">DAT1</text>
<text x="168.4" y="88.1">DAT2</text>
<text x="213.8" y="85.5">VBUS</text>
<text x="216.8" y="88.1">D+</text>
<text x="257.3" y="87">28</text>
<text x="262.3" y="88.1">XTOUT</text>
<text x="275.9" y="85.5">DCD</text>
<text x="278.4" y="88.1">RI</text>
<text x="283.2" y="84.4">19</text>
<text x="283.2" y="87">18</text>
<text x="164.5" y="94.6">6</text>
<text x="164.5" y="92.1">4</text>
<text x="168.4" y="95.7">VSS</text>
<text x="168.4" y="93.2">VDD</text>
<text x="214.8" y="95.7">GND</text>
<text x="217.3" y="90.6">D-</text>
<text x="217.4" y="93.2">ID</text>
<text x="258.5" y="94.6">7</text>
<text x="262.3" y="95.7">USBDP</text>
<text x="273.3" y="93.2">TXDEN</text>
<text x="273.7" y="95.7">TXLED</text>
<text x="283.2" y="92.1">16</text>
<text x="283.2" y="94.6">12</text>
<text x="98.5" y="97.1">1</text>
<text x="102.3" y="98.2">VI</text>
<text x="105.6" y="101.8">GND</text>
<text x="109.8" y="98.2">VO</text>
<text x="115.6" y="97.1">2</text>
<text x="161.4" y="99.7">MT2</text>
<text x="168.4" y="100.8">GND1</text>
<text x="258.5" y="97.1">8</text>
<text x="262.3" y="98.2">USBDM</text>
<text x="273.4" y="98.2">RXLED</text>
<text x="283.2" y="97.1">11</text>
<text x="107.3" y="104.1" transform="rotate(-90 107.3 104.1)">3</text>
<text x="161.4" y="102.2">MT1</text>
<text x="168.4" y="103.3">GND</text>
<text x="257.3" y="102.2">32</text>
<text x="258.5" y="104.7">1</text>
<text x="258.5" y="107.3">2</text>
<text x="262.3" y="103.3">EECS</text>
<text x="262.3" y="105.9">EESK</text>
<text x="271.4" y="105.9">PWRCTL</text>
<text x="283.2" y="104.7">14</text>
<text x="283.2" y="107.3">15</text>
<text x="257.3" y="109.8">31</text>
<text x="262.3" y="108.4">EEDATA</text>
<text x="262.3" y="110.9">TEST</text>
<text x="272.5" y="108.4">PWREN</text>
<text x="273.7" y="110.9">SLEEP</text>
<text x="283.2" y="109.8">10</text>
<text x="257.3" y="117.4">29</text>
<text x="257.3" y="114.9">30</text>
<text x="262.3" y="118.6">AGND</text>
<text x="262.3" y="116">AVCC</text>
<text x="275.8" y="116">GND</text>
<text x="275.8" y="118.6">GND</text>
<text x="283.2" y="114.9">9</text>
<text x="283.2" y="117.4">17</text>
<text x="86.3" y="130.1">3</text>
<text x="92.2" y="131.3">VIN VOUT</text>
<text x="107.4" y="130.1">2</text>
<text x="98.2" y="135.8" transform="rotate(-90 98.2 135.8)">GND</text>
<text x="97.1" y="141.6" transform="rotate(-90 97.1 141.6)">1</text>
<text x="247.7" y="158.1">29</text>
<text x="254.7" y="159.2">PC6(/RESET)</text>
<text x="276.9" y="161.7">PC1(ADC1)</text>
<text x="276.9" y="159.2">PC0(ADC0)</text>
<text x="292.8" y="160.6">24</text>
<text x="292.8" y="158.1">23</text>
<text x="219" y="163.2" transform="rotate(-90 219 163.2)">3</text>
<text x="221.6" y="163.2" transform="rotate(-90 221.6 163.2)">4</text>
<text x="247.7" y="163.2">18</text>
<text x="248.9" y="165.7">4</text>
<text x="254.7" y="166.8">VCC</text>
<text x="254.7" y="164.3">AVCC</text>
<text x="276.9" y="166.8">PC3(ADC3)</text>
<text x="276.9" y="164.3">PC2(ADC2)</text>
<text x="292.8" y="165.7">26</text>
<text x="292.8" y="163.2">25</text>
<text x="83.8" y="168.2">1</text>
<text x="83.8" y="173.3">2</text>
<text x="89.6" y="169.4">VDD</text>
<text x="97.3" y="169.4">RX</text>
<text x="104.9" y="173.3">7</text>
<text x="104.9" y="168.2">8</text>
<text x="219" y="170.1" transform="rotate(-90 219 170.1)">1</text>
<text x="221.6" y="170.1" transform="rotate(-90 221.6 170.1)">2</text>
<text x="247.7" y="173.3">20</text>
<text x="248.9" y="168.2">6</text>
<text x="254.7" y="169.4">VCC</text>
<text x="271.9" y="169.4">PC4(ADC4/SDA)</text>
<text x="272.1" y="171.9">PC5(ADC5/SCL)</text>
<text x="292.8" y="173.3">19</text>
<text x="292.8" y="170.8">28</text>
<text x="292.8" y="168.2">27</text>
<text x="83.8" y="178.4">3</text>
<text x="89.6" y="174.4">TX</text>
<text x="89.6" y="179.5">CS</text>
<text x="94.8" y="174.4">VBAT</text>
<text x="98.8" y="179.5">K</text>
<text x="104.9" y="178.4">6</text>
<text x="254.7" y="174.4">AREF</text>
<text x="282.5" y="177">ADC7</text>
<text x="282.5" y="174.4">ADC6</text>
<text x="292.8" y="175.9">22</text>
<text x="83.8" y="183.5">4</text>
<text x="89.6" y="184.6">FT</text>
<text x="95.4" y="184.6">GND</text>
<text x="104.9" y="183.5">5</text>
<text x="248.9" y="183.5">7</text>
<text x="254.7" y="184.6">PB6(XTAL1/TOSC1)</text>
<text x="278.1" y="182">PD0(RXD)</text>
<text x="278.3" y="184.6">PD1(TXD)</text>
<text x="292.8" y="183.5">31</text>
<text x="292.8" y="180.9">30</text>
<text x="248.9" y="188.5">8</text>
<text x="254.7" y="189.7">PB7(XTAL2/TOSC2)</text>
<text x="277.9" y="189.7">PD3(INT1)</text>
<text x="277.9" y="187.1">PD2(INT0)</text>
<text x="292.8" y="191.1">2</text>
<text x="292.8" y="188.5">1</text>
<text x="292.8" y="186">32</text>
<text x="275.1" y="192.2">PD4(XCK/T0)</text>
<text x="277.8" y="197.3">PD6(AIN0)</text>
<text x="280.1" y="194.7">PD5(T1)</text>
<text x="292.8" y="196.2">10</text>
<text x="292.8" y="193.6">9</text>
<text x="277.8" y="199.8">PD7(AIN1)</text>
<text x="292.8" y="203.8">12</text>
<text x="292.8" y="198.7">11</text>
<text x="85.8" y="208.9">1</text>
<text x="248.9" y="208.9">5</text>
<text x="254.7" y="210">AGND</text>
<text x="273.4" y="210">PB2(SS/OC1B)</text>
<text x="276.9" y="207.4">PB1(OC1A)</text>
<text x="279.1" y="204.9">PB0(ICP)</text>
<text x="292.8" y="208.9">14</text>
<text x="292.8" y="206.3">13</text>
<text x="85.8" y="211.4">2</text>
<text x="85.8" y="213.9">3</text>
<text x="247.7" y="213.9">21</text>
<text x="248.9" y="211.4">3</text>
<text x="254.7" y="212.5">GND</text>
<text x="254.7" y="215.1">GND</text>
<text x="272.3" y="212.5">PB3(MOSI/OC2)</text>
<text x="277.3" y="215.1">PB4(MISO)</text>
<text x="292.8" y="213.9">16</text>
<text x="292.8" y="211.4">15</text>
<text x="85.8" y="216.5">4</text>
<text x="85.8" y="219">5</text>
<text x="85.8" y="221.6">6</text>
<text x="122.5" y="217" transform="rotate(-90 122.5 217)">2</text>
<text x="125.1" y="217" transform="rotate(-90 125.1 217)">4</text>
<text x="127.6" y="217" transform="rotate(-90 127.6 217)">6</text>
<text x="172.7" y="216.5">1</text>
<text x="172.7" y="219">2</text>
<text x="172.7" y="221.6">3</text>
<text x="278.3" y="217.6">PB5(SCK)</text>
<text x="292.8" y="216.5">17</text>
<text x="85.8" y="224.1">7</text>
<text x="85.8" y="226.6">8</text>
<text x="122.5" y="225.4" transform="rotate(-90 122.5 225.4)">1</text>
<text x="125.1" y="225.4" transform="rotate(-90 125.1 225.4)">3</text>
<text x="127.6" y="225.4" transform="rotate(-90 127.6 225.4)">5</text>
<text x="172.7" y="224.1">4</text>
</g>
<text font-size="2" fill="#808080" x="204.1" y="81.2">CN1</text>
</svg>
